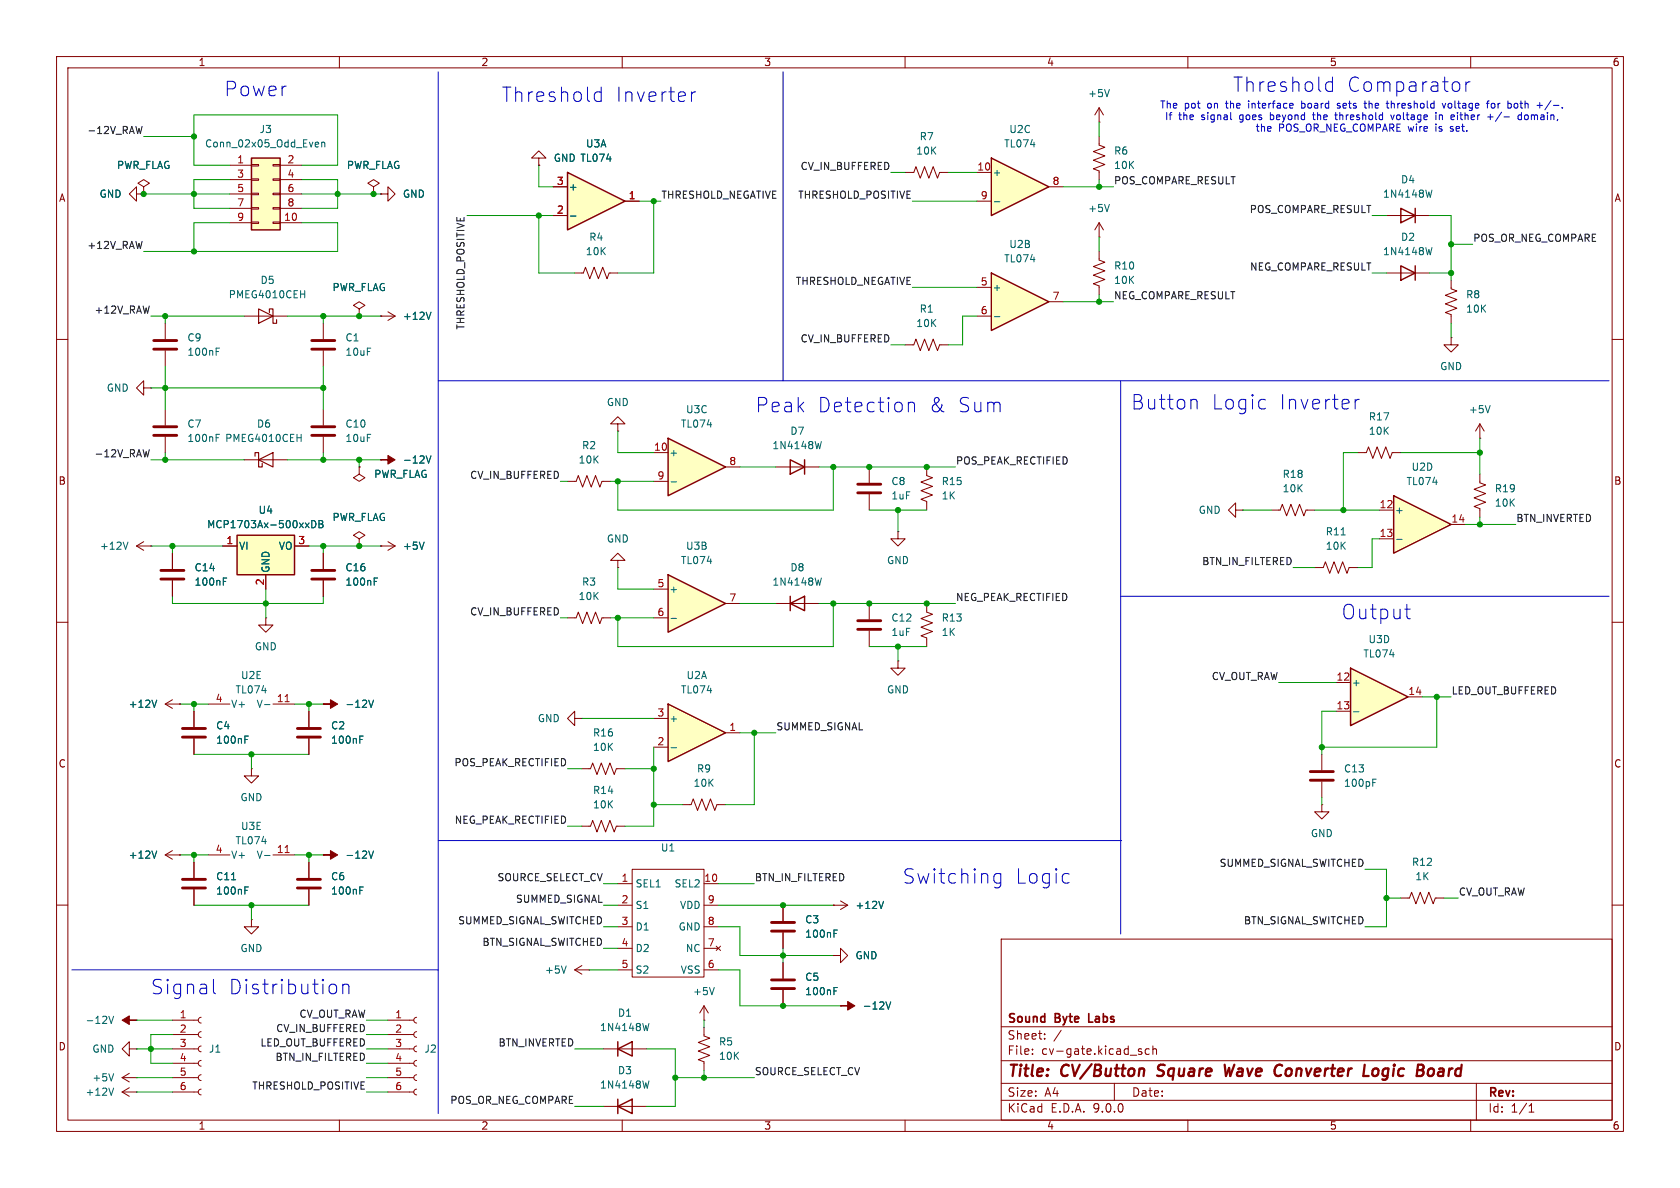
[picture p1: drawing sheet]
<svg xmlns="http://www.w3.org/2000/svg" width="297mm" height="210mm" viewBox="0 0 297 210" stroke-linecap="round" stroke-linejoin="round" font-family="sans-serif">
<g fill="none" stroke="#840000" stroke-width=".18">
<path d="M10 10h277v190h-277zM12 12h273v186h-273zM60 10v2M110 10v2M160 10v2M210 10v2M260 10v2M10 60h2M285 60h2M24.1 96.5l1.3 .8M24.1 96.5h2.6M25.4 95.8l-1.3 .7"/>
<path d="M26.7 96.5h.1M30.5 97.8v2.8M10 110h2M30.5 102.6v2.8M285 110h2M102.9 135.9h1.5l.4-1 .7 2 .8-2 .8 2 .7-2 .8 2 .4-1h1.5M102.9 146.1h1.5l.4-1.1 .7 2.1 .8-2.1 .8 2.1 .7-2.1 .8 2.1 .4-1h1.5M10 160h2M124.5 177.8v2.5M124.5 177.8l-.8 1.3M124.5 177.8l.7 1.3M177 166h108v32h-108z"/>
<path d="M285 160h2M60 198v2M110 198v2M124.5 181.6v1.5l1 .4-2.1 .8 2.1 .7-2.1 .8 2.1 .8-2.1 .7 1.1 .4v1.5M124.5 180.3h.1M160 198v2M177 194.5h108M177 191.5h108M177 187.5h108M177 181.5h108M182.5 186.3v.1M182.5 185.5v.1"/>
<path d="M184.7 183.6v.1M184.7 182.8v.1M187.6 182.1l-1.3 2M197 191.5v3M201.3 185.8l.5 .2 .1 .1-.1 .2-.4 .1M201.3 185.5h.5M203.2 185.5l-.5-.1-.2 .3v.4l.1 .2h.6M203.8 185.5l.2-.1 .4 .1 .1 .9M203.8 184.9v1.5M210 198v2M260 198v2M261 191.5v6.5"/>
<path d="M270.3 196.6h.9M270.3 195.5l.4-.4v1.5"/>
</g>
<path d="M204.6 190.1l.2 .1M204.9 188.4l-.2 .2 .1 .4M216.5 188.2l.2 2 .6-1.4 .2 1.4 .7-2M226.3 188.2l.4 .2M243.6 189a.59 .59 0 0 0-.9 .3v.7a.57 .57 0 0 0 .9-.2M252.7 189a.5 .5 0 0 1 .8 .3l-.1 .5a.62 .62 0 0 1-.7 .4" fill="none" stroke="#840000" stroke-width=".4"/>
<path d="M192.5 179.2v1.5h.7" fill="none" stroke="#840000" stroke-width=".3"/>
<path d="M22.6 95.8l-.4 1.3M39.5 102.8h.4M39.5 102.2h.6M126.3 174.6l-.4 1.2" fill="none" stroke="#006464" stroke-width=".18"/>
<path d="M28.4 102.4h4.1M28.4 100.8h4.1" fill="none" stroke="#840000" stroke-width=".51"/>
<path d="M246.4 87.6l10.1 5.1-10.1 5.1z" fill="#ffffc2"/>
<path d="M246.4 87.6l10.1 5.1-10.1 5.1z" fill="none" stroke="#840000" stroke-width=".25"/>
<path d="M243.8 90.2h2.6M243.8 95.3h2.6M256.5 92.7h2.6M232.4 100.3h1.5l.4-1 .8 2 .7-2 .8 2 .8-2 .7 2 .4-1h1.5M34.3 125.7v2.8M34.3 130.6v2.8M44.4 135.9v1.3h1.3l-1.3 1.2-1.2-1.2h1.2M44.4 135.9h.1M101.6 127v-1.3l-1.3 1.3 1.3 1.3v-1.3h1.3M102.9 127h.1M36.8 151.1h3.8M48.3 151.1h3.8" fill="none" stroke="#840000" stroke-width=".18"/>
<path d="M237.1 94.6h.7M246.9 95.3h1M43.3 130.7h.4M43.3 130.1h.6M46.8 151.2h.9" fill="none" stroke="#006464" stroke-width=".18"/>
<path d="M50.4 150.7h.7" fill="none" stroke="#a90000" stroke-width=".18"/>
<path d="M32.3 130.3h4M32.3 128.8h4" fill="none" stroke="#840000" stroke-width=".51"/>
<path d="M238.8 118.1l10.1 5.1-10.1 5.1z" fill="#ffffc2"/>
<path d="M238.8 118.1l10.1 5.1-10.1 5.1z" fill="none" stroke="#840000" stroke-width=".25"/>
<g fill="none" stroke="#840000" stroke-width=".18">
<path d="M67.3 34.3h1.3v-1.3l1.2 1.3-1.2 1.3v-1.3M67.3 34.3h.1M63.5 54.6l1-.6-1-.7-1 .7 1 .6v1.3M63.5 55.9h.1M67.3 55.9h.1M67.3 55.9h2.5M68.6 55.1l1.2 .8M69.8 55.9l-1.2 .7M101.6 48.3h1.5l.4-1.1 .8 2.1 .7-2.1 .8 2.1 .8-2.1 .7 2.1 .4-1h1.5M47 109.2v1.3h1.3l-1.3 1.3-1.3-1.3h1.3M47 109.2h.1M233.7 133.4v2.7"/>
<path d="M233.7 138.2v2.8M236.2 120.7h2.6M236.2 125.7h2.6M248.9 123.2h2.6M247.6 158.8h1.6l.4-1.1 .7 2.1 .8-2.1 .7 2.1 .8-2.1 .8 2.1 .3-1h1.6"/>
</g>
<path d="M76.2 55.2l-.4 1.3M239.3 125.8h1M242.7 138.3h.4M242.7 137.7h.6" fill="none" stroke="#006464" stroke-width=".18"/>
<path d="M231.6 137.9h4.1M231.6 136.4h4.1" fill="none" stroke="#840000" stroke-width=".51"/>
<path d="M41.9 94.6h10.2v7h-10.2z" fill="#ffffc2"/>
<path d="M41.9 94.6h10.2v7h-10.2zM139.7 81.3l2.5 1.3-2.5 1.2zM142.2 81.3v2.5M139.7 106.7l2.5-1.3v2.6zM139.7 105.4v2.6" fill="none" stroke="#840000" stroke-width=".25"/>
<g fill="none" stroke="#840000" stroke-width=".18">
<path d="M109.2 74.9h1.3l-1.3-1.2-1.3 1.2h1.3v1.3M109.2 76.2h.1M39.4 96.5h2.5M52.1 96.5h2.5M63.5 95.3l1-.7-1-.6-1 .6 1 .7v1.2M63.5 96.5h.1M67.3 81.3h.1M67.3 96.5h.1M67.3 96.5h2.5M68.6 95.8l1.2 .7M69.8 96.5l-1.2 .8M100.3 85.1h1.6l.3-1 .8 2 .8-2 .7 2 .8-2 .7 2 .4-1h1.5"/>
<path d="M137.2 82.6h7.6M153.7 82.6v2.7M153.7 87.4v2.8M163.8 82.6v1.5l1 .4-2 .7 2 .8-2 .7 2 .8-2 .8 1 .3v1.6M47 101.6v2.5M137.2 106.7h7.6"/>
</g>
<path d="M145.2 78l-.3 1.3M55.1 92a.64 .64 0 0 1 .8 .7 .64 .64 0 0 1-.8 .6zM56.4 92h.4l.3 .3-.3 .3 .3 .1v.3l-.2 .3h-.5zM56.4 92.6h.4M75 95.8l-.4 1.3M75.3 80.6l.5 1.3 .4-1.3M145.2 102.2l-.3 1.2" fill="none" stroke="#006464" stroke-width=".18"/>
<path d="M67.3 81.3h1.3v-.8l1.2 .8-1.2 .7v-.7z" fill="#840000" stroke="#840000" stroke-width=".18"/>
<path d="M151.6 85.6h4.1M151.6 87.1h4.1" fill="none" stroke="#840000" stroke-width=".51"/>
<path d="M118.1 77.5l10.2 5.1-10.2 5z" fill="#ffffc2"/>
<path d="M118.1 77.5l10.2 5.1-10.2 5z" fill="none" stroke="#840000" stroke-width=".25"/>
<path d="M115.6 80h2.5M115.6 85.1h2.5M128.3 82.6h2.5" fill="none" stroke="#840000" stroke-width=".18"/>
<path d="M118.6 85.2h1" fill="none" stroke="#006464" stroke-width=".18"/>
<path d="M118.1 124.5l10.2 5-10.2 5.1z" fill="#ffffc2"/>
<path d="M118.1 124.5l10.2 5-10.2 5.1z" fill="none" stroke="#840000" stroke-width=".25"/>
<path d="M158.7 94v1.3h1.3l-1.3 1.2-1.2-1.2h1.2M158.7 94h.1M100.3 109.2h1.6l.3-1 .8 2 .8-2 .7 2 .8-2 .7 2 .4-1h1.5M115.6 127h2.5M115.6 132.1h2.5M128.3 129.5h2.5M120.6 142.2h1.6l.4-1 .7 2.1 .8-2.1 .7 2.1 .8-2.1 .8 2.1 .3-1.1h1.6" fill="none" stroke="#840000" stroke-width=".18"/>
<path d="M118.6 132.2h1" fill="none" stroke="#006464" stroke-width=".18"/>
<path d="M118.1 101.6l10.2 5.1-10.2 5.1z" fill="#ffffc2"/>
<path d="M118.1 101.6l10.2 5.1-10.2 5.1z" fill="none" stroke="#840000" stroke-width=".25"/>
<g fill="none" stroke="#840000" stroke-width=".18">
<path d="M66 33l1.1-.6-1.1-.6-1 .6 1 .6v1.3M66 34.3h.1M160 61h1.5l.4-1.1 .8 2.1 .7-2.1 .8 2.1 .8-2.1 .7 2.1 .4-1h1.5M57.1 97.8v2.8M109.2 99.1h1.3l-1.3-1.3-1.3 1.3h1.3v1.2M57.1 102.6v2.8M109.2 100.3h.1M115.6 104.1h2.5M115.6 109.2h2.5M128.3 106.7h2.5M57.1 124.5h.1M29.2 151.1l1.3 .8"/>
<path d="M29.2 151.1h2.5M30.5 150.4l-1.3 .7M31.7 151.1h.1M34.3 152.4v2.8M34.3 157.2v2.8M54.6 152.4v2.8M54.6 157.2v2.8M57.1 151.1h.1M44.4 162.6v1.2h1.3l-1.3 1.3-1.2-1.3h1.2M44.4 162.6h.1"/>
</g>
<path d="M66.2 102.8h.4M66.2 102.2h.6M118.6 109.3h1M65.2 123.8l.4 1.2 .4-1.2M27.7 150.4l-.4 1.3M40.9 155.5h.8M43.3 157.4h.4M43.3 156.8h.6M63.6 157.4h.4M63.6 156.8h.6M65.2 150.4l.4 1.3 .4-1.3" fill="none" stroke="#006464" stroke-width=".18"/>
<g fill="#840000" stroke="#840000" stroke-width=".18">
<path d="M57.1 124.5h1.3v-.8l1.3 .8-1.3 .7v-.7z"/>
<path d="M57.1 151.1h1.3v-.7l1.3 .7-1.3 .8v-.8z"/>
</g>
<path d="M55.1 102.4h4.1M55.1 100.8h4.1M32.3 157h4M32.3 155.4h4M52.6 157h4M52.6 155.4h4" fill="none" stroke="#840000" stroke-width=".51"/>
<path d="M175.3 48.3l10.1 5-10.1 5.1z" fill="#ffffc2"/>
<path d="M247.6 36.8l2.6 1.3-2.6 1.3zM250.2 36.8v2.6M175.3 48.3l10.1 5-10.1 5.1zM247.6 47l2.6 1.3-2.6 1.2zM250.2 47v2.5" fill="none" stroke="#840000" stroke-width=".25"/>
<g fill="none" stroke="#840000" stroke-width=".18">
<path d="M95.2 27.9h1.3l-1.3-1.2-1.2 1.2h1.2v1.3M95.2 29.2h.1M160 30.5h1.5l.4-1 .8 2 .7-2 .8 2 .8-2 .7 2 .4-1h1.5M245.1 38.1h7.6M172.7 50.8h2.6M172.7 55.9h2.6M185.4 53.3h2.6M245.1 48.3h7.6M54.6 125.7v2.8M54.6 130.6v2.8M21.6 193l1.3 .8M21.6 193h2.5"/>
<path d="M22.9 185.4v-1.2l-1.3 1.2 1.3 1.3v-1.3h1.2M22.9 192.3l-1.3 .7M24.1 180.3h.1M24.1 193h.1M24.1 185.4h.1"/>
</g>
<path d="M253.2 33.6l-.3 1.3M175.8 56h1M253.2 43.8l-.3 1.2M63.6 130.7h.4M63.6 130.1h.6M19.2 179.6l.5 1.3 .4-1.3M20.1 192.3l-.4 1.3" fill="none" stroke="#006464" stroke-width=".18"/>
<path d="M21.6 180.3l1.3-.7v.7h1.2h-1.2v.8z" fill="#840000" stroke="#840000" stroke-width=".18"/>
<path d="M52.6 130.3h4M52.6 128.8h4" fill="none" stroke="#840000" stroke-width=".51"/>
<path d="M175.3 27.9l10.1 5.1-10.1 5.1z" fill="#ffffc2"/>
<path d="M175.3 27.9l10.1 5.1-10.1 5.1z" fill="none" stroke="#840000" stroke-width=".25"/>
<g fill="none" stroke="#840000" stroke-width=".18">
<path d="M194.3 19.1v2.5M194.3 19.1l-.8 1.2M194.3 19.1l.8 1.2M24.1 34.3v-1.3l-1.2 1.3 1.2 1.3v-1.3h1.3M25.4 33l1-.6-1-.6-1 .6 1 .6v1.3M25.4 34.3h.1M172.7 30.5h2.6M172.7 35.6h2.6M185.4 33h2.6M194.3 24.1v1.6l1 .3-2 .8 2 .8-2 .7 2 .8-2 .7 1 .4v1.6M194.3 21.6h.1M29.2 57.2v2.7"/>
<path d="M29.2 62v2.8M57.1 72.4v2.8M57.1 77.2v2.8M240 80h1.6l.3-1 .8 2 .8-2 .7 2 .8-2 .7 2 .4-1h1.5M261.6 83.8v1.5l1 .4-2 .8 2 .7-2 .8 2 .8-2 .7 1 .4v1.5M35.6 179.8l-.4 .2-.1 .3 .1 .4 .4 .1M73.7 179.8l-.4 .2-.1 .3 .1 .4 .4 .1M21.6 190.5l1.3 .8M21.6 190.5h2.5M22.9 189.7l-1.3 .8M24.1 190.5h.1M30.5 190.5h4.6"/>
<path d="M30.5 180.3h4.6M30.5 182.9h4.6M30.5 185.4h4.6M30.5 188h4.6M30.5 193h4.6M35.6 182.4l-.4 .1-.1 .4 .1 .3 .4 .2M35.6 184.9l-.4 .2-.1 .3 .1 .4 .4 .1M35.6 187.5l-.4 .1-.1 .4 .1 .3 .4 .2M35.6 190l-.4 .1-.1 .4 .1 .4 .4 .1M35.6 192.5l-.4 .2-.1 .3 .1 .4 .4 .1M68.6 190.5h4.6M68.6 180.3h4.6"/>
<path d="M68.6 182.9h4.6M68.6 185.4h4.6M68.6 188h4.6M68.6 193h4.6M73.7 182.4l-.4 .1-.1 .4 .1 .3 .4 .2M73.7 184.9l-.4 .2-.1 .3 .1 .4 .4 .1M73.7 187.5l-.4 .1-.1 .4 .1 .3 .4 .2M73.7 190l-.4 .1-.1 .4 .1 .4 .4 .1M73.7 192.5l-.4 .2-.1 .3 .1 .4 .4 .1"/>
</g>
<path d="M196.1 15.8l-.4 1.3M175.8 35.7h1M38.2 62.1h.4M38.2 61.5h.6M20.1 189.8l-.4 1.3" fill="none" stroke="#006464" stroke-width=".18"/>
<path d="M27.2 61.7h4M27.2 60.2h4M55.1 77h4.1M55.1 75.4h4.1" fill="none" stroke="#840000" stroke-width=".51"/>
<path d="M100.3 30.5l10.2 5.1-10.2 5z" fill="#ffffc2"/>
<path d="M100.3 30.5l10.2 5.1-10.2 5z" fill="none" stroke="#840000" stroke-width=".25"/>
<path d="M97.8 33h2.5M97.8 38.1h2.5M110.5 35.6h2.5" fill="none" stroke="#840000" stroke-width=".18"/>
<path d="M100.9 38.2h.9" fill="none" stroke="#006464" stroke-width=".18"/>
<path d="M44.4 27.9h5.1v12.7h-5.1z" fill="#ffffc2"/>
<path d="M44.4 27.9h5.1v12.7h-5.1zM109.2 195.6l2.6-1.3v2.6zM109.2 185.4l2.6-1.2v2.5zM109.2 184.2v2.5M109.2 194.3v2.6" fill="none" stroke="#840000" stroke-width=".25"/>
<g fill="none" stroke="#840000" stroke-width=".18">
<path d="M25.4 34.3h.1M40.6 29.2h3.8M40.6 31.8h3.8M40.6 34.3h3.8M40.6 36.8h3.8M40.6 39.4h3.8M44.4 29.1h1.3v.2h-1.3zM44.4 31.6h1.3v.3h-1.3zM44.4 34.2h1.3v.2h-1.3zM44.4 36.7h1.3v.3h-1.3zM44.4 39.2h1.3v.3h-1.3zM48.3 29.1h1.2v.2h-1.2z"/>
<path d="M48.3 31.6h1.2v.3h-1.2zM48.3 34.2h1.2v.2h-1.2zM48.3 36.7h1.2v.3h-1.2zM48.3 39.2h1.2v.3h-1.2zM49.5 29.2h3.8M49.5 31.8h3.8M49.5 34.3h3.8M49.5 36.8h3.8M49.5 39.4h3.8M66 34.3h.1M67.3 34.3h.1M95.2 29.2h.1"/>
<path d="M97.8 33h2.5M97.8 38.1h2.5M110.5 35.6h2.5M194.3 39.4v2.5M194.3 39.4l-.8 1.2M194.3 39.4l.8 1.2M43.2 55.9h7.6M57.1 57.2v2.7M63.5 55.9h.1M67.3 55.9h.1M194.3 44.5v1.5l1 .4-2 .7 2 .8-2 .7 2 .8-2 .8 1 .3v1.6M194.3 41.9h.1"/>
<path d="M256.5 59.7v1.3h1.3l-1.3 1.2-1.2-1.2h1.2M256.5 59.7h.1M256.5 49.5v1.6l1.1 .3-2.1 .8 2.1 .8-2.1 .7 2.1 .8-2.1 .7 1 .4v1.6M25.4 68.6v-1.3l-1.3 1.3 1.3 1.3v-1.3h1.3M26.7 68.6h.1M29.2 72.4v2.8M29.2 77.2v2.8M57.1 62v2.8M261.6 77.5h.1M261.6 74.9l-.7 1.3M261.6 74.9l.8 1.3M261.6 74.9v2.6"/>
<path d="M30.5 97.8v2.8M39.4 96.5h2.5M43.2 81.3h7.6M52.1 96.5h2.5M57.1 97.8v2.8M63.5 82.6v1.2l1 .7-1 .6-1-.6 1-.7M63.5 82.6h.1M63.5 96.5h.1M67.3 96.5h.1M67.3 81.3h.1M218.4 90.2v-1.3l-1.2 1.3 1.2 1.2v-1.2h1.3M219.7 90.2h.1"/>
<path d="M224.8 90.2h1.5l.4-1 .8 2 .7-2 .8 2 .7-2 .8 2 .4-1h1.5M30.5 102.6v2.8M47 101.6v2.5M57.1 102.6v2.8M153.7 106.7v2.8M153.7 111.5v2.8M158.7 116.8v1.3h1.3l-1.3 1.3-1.2-1.3h1.2M158.7 116.8h.1M163.8 106.7v1.5l1 .4-2 .7 2 .8-2 .8 2 .7-2 .8 1 .4v1.5M29.2 124.5l1.3 .7M29.2 124.5h2.5M30.5 123.7l-1.3 .8"/>
<path d="M31.7 124.5h.1M34.3 125.7v2.8M34.3 130.6v2.8M36.8 124.5h3.8M48.3 124.5h3.8M54.6 125.7v2.8M54.6 130.6v2.8M57.1 124.5h.1M31.7 151.1h.1M34.3 152.4v2.8M34.3 157.2v2.8M54.6 152.4v2.8"/>
<path d="M54.6 157.2v2.8M57.1 151.1h.1M109.2 156.2h2.6M111.8 153.7h12.7v19h-12.7zM124.5 156.2h2.5M148.6 159.3l1.3 .7M233.7 142.2v1.3h1.2l-1.2 1.3-1.3-1.3h1.3M233.7 142.2h.1M101.6 171.5l1.3 .7M101.6 171.5h2.5M102.9 170.7l-1.3 .8M104.1 171.5h.1"/>
<path d="M109.2 160h2.6M109.2 171.5h2.6M109.2 163.8h2.6M109.2 167.6h2.6M124.5 160h2.5M124.5 171.5h2.5M124.5 163.8h2.5M124.5 167.6h2.5M126.6 167.3l.8 .7M127.4 167.3l-.8 .7M138.4 160v2.8M138.4 164.8v2.8"/>
<path d="M138.4 170.2v2.8M138.4 175v2.8M147.3 160h.1M147.3 168.9h1.3v-1.3l1.3 1.3-1.3 1.3v-1.3M147.3 168.9h.1M147.3 160h2.6M148.6 177.8h.1M149.9 160l-1.3 .8M106.7 195.6h7.6M106.7 185.4h7.6"/>
</g>
<g fill="none" stroke="#006464" stroke-width=".18">
<path d="M55.9 25.1l.4 .1v.2l-.6 .2M56.3 25.9l-.4 .1M56.9 25.3l.2-.2 .3 .1v.8M56.9 25.1v.9M100.9 38.2h.9M196.1 36.1l-.4 1.3M53.1 52h.8M53.9 51.4v1.2M76.2 55.2l-.4 1.3M38.2 77.4h.4M38.2 76.8h.6M52.5 77.4h.7"/>
<path d="M53.2 76.8v1.2M263.4 71.7l-.4 1.3M55.1 92a.64 .64 0 0 1 .8 .7 .64 .64 0 0 1-.8 .6zM56.4 92h.4l.3 .3-.3 .3 .3 .1v.3l-.2 .3h-.5zM56.4 92.6h.4M75 95.8l-.4 1.3M75.3 80.6l.5 1.3 .4-1.3M39.5 102.8h.4M39.5 102.2h.6M66.2 102.8h.4M66.2 102.2h.6M27.7 123.8l-.4 1.2"/>
<path d="M43.3 130.7h.4M43.3 130.1h.6M46.8 124.6h.9M63.6 130.7h.4M63.6 130.1h.6M65.2 123.8l.4 1.2 .4-1.2M27.7 150.4l-.4 1.3M40.9 155.5h.8M43.3 157.4h.4M43.3 156.8h.6M63.6 157.4h.4M63.6 156.8h.6"/>
<path d="M65.2 150.4l.4 1.3 .4-1.3M156.2 159.3l-.4 1.3M100.1 170.8l-.4 1.2M147.4 175.2h.5M147.4 174.6h.6M147.4 165h.5M147.4 164.4h.6M156.6 177.1l.4 1.3 .5-1.3M114.7 191.1l-.3 1.2M114.7 180.9l-.3 1.3"/>
</g>
<path d="M45.7 54.6l2.6 1.3-2.6 1.3zM47.6 55.2v-.6h.7v2.6h.6v-.7M45.1 80.6v-.6h.6v2.6h.7v-.7M45.7 81.3l2.6-1.3v2.6z" fill="none" stroke="#840000" stroke-width=".2"/>
<path d="M27.2 77h4M27.2 75.4h4M55.1 61.7h4.1M55.1 60.2h4.1M151.6 109.7h4.1M151.6 111.3h4.1M136.4 174.8h4.1M136.4 173.2h4.1M136.4 164.6h4.1M136.4 163.1h4.1" fill="none" stroke="#840000" stroke-width=".51"/>
<path d="M148.6 177.8h1.3v-.8l1.2 .8-1.2 .8v-.8z" fill="#840000" stroke="#840000" stroke-width=".18"/>
<path d="M50.4 124h.7" fill="none" stroke="#a90000" stroke-width=".18"/>
<path d="M25.1 22.3l-.3 1.3-.2-.9M26.4 79.5l-.3 1.3-.3-.9" fill="none" stroke="#0f0f0f" stroke-width=".18"/>
<g fill="none" stroke="#0000c2" stroke-width=".18">
<path d="M77.5 12.7v184.2M105.3 17.8l.3 .1 .7-.1M105.3 16.4l.3-.2 .7 .2M106.3 15.4v2.5M122.2 16.2v1.7M123 16.2a.65 .65 0 0 0-.8 .5M138.4 12.7v54.6M228.4 18.3l.2 .3-.6 .1M228.5 19.1h-.1M230.1 17.8v1.3M230.1 19.1h.1M230.2 18.3h-.1"/>
<path d="M232.2 19.9l.1 1.2M234.6 16l.2 .2 .8-.2M234.6 14.6l.2-.1 .8 .1M235.6 13.6v2.6M236.1 19.9v1.1l.3 .2M236.4 19.1h.4M236.8 18.3l-.4 .1 .1 .2 .3 .1M241.3 17.8v1.1l.3 .2M245.3 19.1h.2M255 18.3l.3 .8 .3-.8M257.9 14.7l.2 .2v.8l-.2 .2M259.2 14.5v1.7"/>
<path d="M259.9 14.5a.65 .65 0 0 0-.7 .4M262.8 18.3h.5M263.3 17.8l-.3 .2v1.1M264 18.3h-.3l-.1 .2 .1 .5 .3 .1M267.9 18.3l-.2 .2v.4l.2 .2M269 19.9v1.3M271.7 18.6h1M274.2 17.8l-1.1 1.6M217.6 21l.2 .2M232 20.3h.5M236 20.3h.4M245.9 20.3l.3 .9 .3-.9"/>
<path d="M253.9 20.3v.9M254.5 20.3v.9M254.6 20.3l-.1 .1M257.1 21.1l-.2 .1M257.1 20.4v.2l-.6 .1M263 20.7h1M263.5 20.2v1M269 20.4l-.4-.1-.2 .3 .1 .5h.5M269.8 20.3l-.3 .3v.3l.3 .3M77.5 67.3h207M160.6 71.1v1.7M160.6 71.3a.63 .63 0 0 1 1.1 .2v1.3"/>
<path d="M198.1 67.3v97.8M210.9 70.6l.6 .1 .1 .3v1.3M239.6 70.6v1.7M240.3 70.6a.65 .65 0 0 0-.7 .5M198.1 105.4h86.4M248.4 107.7h.9M248.8 109.3l.5 .1M77.5 148.6h120.6M176.9 154.4v2.1a.69 .69 0 0 1-1.1 .3M176.9 154.5l-.7-.1-.5 .5v.7l.2 .4 .3 .1 .7-.1M198.1 148.6h.1M12.7 171.5h64.8"/>
<path d="M37.7 173.1v2.2l.4 .4M59 174l.5 .5v.7l-.5 .5M60.6 174.2a.63 .63 0 0 1 1.1 .1v1.4M60.6 174v1.7"/>
</g>
<g fill="none" stroke="#009600" stroke-width=".18">
<path d="M25.4 34.3h15.2M25.4 24.1h8.9M40.6 29.2h-6.3v-8.9h25.4v8.9h-6.4M40.6 31.8h-6.3v5h6.3M40.6 39.4h-6.3v5.1M53.3 31.8h6.4v5h-6.4M53.3 39.4h6.4v5.1h-34.3M53.3 34.3h14M82.5 38.1h15.3M95.2 38.1v10.2h6.4M95.2 29.2v3.8h2.6M113 35.6h3.8"/>
<path d="M115.6 35.6v12.7h-6.4M157.5 30.5h2.5M161.3 35.6h11.4M167.6 30.5h5.1M188 33h8.8M194.3 21.6v2.5M194.3 31.8v1.2M242.6 38.1h2.5M252.7 38.1h3.8v11.4M26.7 55.9h16.5M29.2 55.9v1.3M50.8 55.9h16.5"/>
<path d="M57.1 55.9v1.3M161.3 50.8h11.4M172.7 55.9h-2.5v5.1h-2.6M188 53.3h8.8M194.3 41.9v2.6M194.3 52.1v1.2M242.6 48.3h2.5M252.7 48.3h3.8M256.5 57.2v2.5M256.5 43.2h3.8M26.7 68.6h30.4M29.2 64.8v7.6"/>
<path d="M57.1 64.8v7.6M109.2 76.2v3.8h6.4M157.5 61h2.5M261.6 77.5v6.3M26.7 96.5h12.7M26.7 81.3h16.5M29.2 80v1.3M30.5 96.5v1.3M50.8 81.3h16.5M54.6 96.5h12.7M57.1 80v1.3M57.1 96.5v1.3"/>
<path d="M63.5 81.3v1.3M99.1 85.1h1.2M107.9 85.1h7.7M130.8 82.6h6.4M144.8 82.6h24.1M147.3 82.6v7.6h-38.1v-5.1M153.7 90.2h10.1M158.7 90.2v3.8M219.7 90.2h5.1M232.4 90.2h11.4M240 80h-2.5v10.2M243.8 95.3h-1.2v5h-2.6"/>
<path d="M247.6 80h14M259.1 92.7h8.9M261.6 91.4v1.3M30.5 105.4v1.3h26.6v-1.3M47 104.1v5.1M99.1 109.2h1.2M107.9 109.2h7.7M109.2 100.3v3.8h6.4M130.8 106.7h6.4M144.8 106.7h24.1M147.3 106.7v7.6h-38.1v-5.1M153.7 114.3h10.1"/>
<path d="M158.7 114.3v2.5M228.6 100.3h3.8M31.7 124.5h5.1M34.3 133.4h20.3M34.3 124.5v1.2M44.4 133.4v2.5M52.1 124.5h5M54.6 124.5v1.2M100.3 135.9h2.6M102.9 127h12.7M110.5 135.9h5.1M115.6 132.1v14h-5.1"/>
<path d="M130.8 129.5h6.4M133.3 129.5v12.7h-5M226.1 120.7h10.1M236.2 125.7h-2.5v7.7M251.5 123.2h5M254 123.2v8.9h-20.3M31.7 151.1h5.1M34.3 151.1v1.3M52.1 151.1h5M54.6 151.1v1.3M100.3 146.1h2.6M106.7 156.2h2.5"/>
<path d="M115.6 142.2h5M127 156.2h6.3M233.7 141v1.2M241.3 153.7h3.8v10.1h-3.8M245.1 158.8h2.5M255.3 158.8h2.5M34.3 160h20.3M44.4 160v2.6M104.1 171.5h5.1M106.7 160h2.5M106.7 163.8h2.5M106.7 167.6h2.5"/>
<path d="M127 160h20.3M127 163.8h3.8v5.1h16.5M127 171.5h3.8v6.3h17.8M138.4 167.6v2.6M24.1 190.5h6.4M24.1 185.4h6.4M24.1 180.3h6.4M24.1 193h6.4M30.5 182.9h-3.8v5.1h3.8M64.8 190.5h3.8M64.8 185.4h3.8M64.8 182.9h3.8"/>
<path d="M64.8 188h3.8M64.8 180.3h3.8M64.8 193h3.8M101.6 185.4h5.1M101.6 195.6h5.1M114.3 185.4h5.1v10.2h-5.1M119.4 190.5h13.9M124.5 180.3v1.3M124.5 189.2v1.3"/>
</g>
<g fill="#009600" stroke="#009600" stroke-width=".18">
<circle cx="153.7" cy="82.6" r=".46"/>
<circle cx="147.3" cy="82.6" r=".46"/>
<circle cx="163.8" cy="82.6" r=".46"/>
<circle cx="158.7" cy="90.2" r=".46"/>
<circle cx="115.6" cy="35.6" r=".46"/>
<circle cx="261.6" cy="92.7" r=".46"/>
<circle cx="261.6" cy="80" r=".46"/>
<circle cx="237.5" cy="90.2" r=".46"/>
<circle cx="115.6" cy="142.2" r=".46"/>
<circle cx="115.6" cy="135.9" r=".46"/>
<circle cx="233.7" cy="132.1" r=".46"/>
<circle cx="254" cy="123.2" r=".46"/>
<circle cx="245.1" cy="158.8" r=".46"/>
<circle cx="194.3" cy="53.3" r=".46"/>
<circle cx="194.3" cy="33" r=".46"/>
<circle cx="256.5" cy="43.2" r=".46"/>
<circle cx="256.5" cy="48.3" r=".46"/>
<circle cx="163.8" cy="106.7" r=".46"/>
<circle cx="158.7" cy="114.3" r=".46"/>
<circle cx="147.3" cy="106.7" r=".46"/>
<circle cx="153.7" cy="106.7" r=".46"/>
<circle cx="138.4" cy="177.8" r=".46"/>
<circle cx="138.4" cy="168.9" r=".46"/>
<circle cx="133.3" cy="129.5" r=".46"/>
<circle cx="138.4" cy="160" r=".46"/>
<circle cx="34.3" cy="124.5" r=".46"/>
<circle cx="30.5" cy="96.5" r=".46"/>
<circle cx="54.6" cy="124.5" r=".46"/>
<circle cx="47" cy="106.7" r=".46"/>
<circle cx="66" cy="34.3" r=".46"/>
<circle cx="63.5" cy="55.9" r=".46"/>
<circle cx="59.7" cy="34.3" r=".46"/>
<circle cx="57.1" cy="55.9" r=".46"/>
<circle cx="57.1" cy="68.6" r=".46"/>
<circle cx="95.2" cy="38.1" r=".46"/>
<circle cx="44.4" cy="160" r=".46"/>
<circle cx="54.6" cy="151.1" r=".46"/>
<circle cx="44.4" cy="133.4" r=".46"/>
<circle cx="34.3" cy="151.1" r=".46"/>
<circle cx="119.4" cy="190.5" r=".46"/>
<circle cx="124.5" cy="190.5" r=".46"/>
<circle cx="29.2" cy="81.3" r=".46"/>
<circle cx="34.3" cy="34.3" r=".46"/>
<circle cx="34.3" cy="44.5" r=".46"/>
<circle cx="29.2" cy="55.9" r=".46"/>
<circle cx="29.2" cy="68.6" r=".46"/>
<circle cx="34.3" cy="24.1" r=".46"/>
<circle cx="25.4" cy="34.3" r=".46"/>
<circle cx="26.7" cy="185.4" r=".46"/>
<circle cx="57.1" cy="96.5" r=".46"/>
<circle cx="63.5" cy="96.5" r=".46"/>
<circle cx="63.5" cy="81.3" r=".46"/>
<circle cx="57.1" cy="81.3" r=".46"/>
<circle cx="109.2" cy="109.2" r=".46"/>
<circle cx="109.2" cy="85.1" r=".46"/>
</g>
<g font-size="3.5" fill="#0000c2">
<text x="39.6" y="17.3">Power</text>
<text x="217.9" y="16.5">Threshold</text>
<text x="238.1" y="16.5">Comparator</text>
<text x="88.6" y="18.3">Threshold</text>
<text x="108.8" y="18.3">Inverter</text>
<text x="133.5" y="73.1">Peak</text>
<text x="144.5" y="73.1">Detection</text>
<text x="164.1" y="73.1">&amp;</text>
<text x="169.2" y="73.1">Sum</text>
<text x="199.9" y="72.6">Button</text>
<text x="214.1" y="72.6">Logic</text>
<text x="226.1" y="72.6">Inverter</text>
<text x="237.1" y="109.7">Output</text>
<text x="159.5" y="156.4">Switching</text>
<text x="179.4" y="156.4">Logic</text>
<text x="26.6" y="176">Signal</text>
<text x="40.4" y="176">Distribution</text>
</g>
<g font-size="2.8" fill="#840000">
<text x="178" y="190.9">Title:</text>
<text x="187.7" y="190.9">CV/Button</text>
<text x="205.5" y="190.9">Square</text>
<text x="218.1" y="190.9">Wave</text>
<text x="227.8" y="190.9">Converter</text>
<text x="244.3" y="190.9">Logic</text>
<text x="254.5" y="190.9">Board</text>
</g>
<g font-size="2.1" fill="#840000">
<text x="178" y="184">Sheet:</text>
<text x="178" y="181.2">Sound</text>
<text x="186.6" y="181.2">Byte</text>
<text x="193.1" y="181.2">Labs</text>
<text x="178" y="186.7">File:</text>
<text x="184.1" y="186.7">cv-gate.kicad_sch</text>
<text x="178" y="196.9">KiCad</text>
<text x="178" y="194.1">Size:</text>
<text x="184.7" y="194.1">A4</text>
<text x="185.7" y="196.9">E.D.A.</text>
<text x="193.3" y="196.9">9.0.0</text>
<text x="200" y="194.1">Date:</text>
<text x="263" y="194.3">Rev:</text>
<text x="263" y="196.9">Id:</text>
<text x="267.1" y="196.9">1/1</text>
</g>
<g font-size="1.8" fill="#840000">
<text x="35" y="11.9">1</text>
<text x="85" y="11.9">2</text>
<text x="135" y="11.9">3</text>
<text x="185" y="11.9">4</text>
<text x="235" y="11.9">5</text>
<text x="285" y="11.9">6</text>
<text x="10.3" y="35.9">A</text>
<text x="285.3" y="35.9">A</text>
<text x="10.3" y="85.9">B</text>
<text x="285.3" y="85.9">B</text>
<text x="10.3" y="135.9">C</text>
<text x="285.3" y="135.9">C</text>
<text x="10.3" y="185.9">D</text>
<text x="285.3" y="185.9">D</text>
<text x="35" y="199.9">1</text>
<text x="85" y="199.9">2</text>
<text x="135" y="199.9">3</text>
<text x="185" y="199.9">4</text>
<text x="235" y="199.9">5</text>
<text x="285" y="199.9">6</text>
</g>
<g font-size="1.8" fill="#006464">
<text x="192.3" y="17.4">+5V</text>
<text x="45.8" y="23.7">J3</text>
<text x="178.3" y="23.7">U2C</text>
<text x="36.2" y="26.3">Conn_02x05_Odd_Even</text>
<text x="97.8" y="28.8">GND TL074</text>
<text x="103.5" y="26.3">U3A</text>
<text x="161.9" y="27.5">10K</text>
<text x="162.5" y="25">R7</text>
<text x="177.4" y="26.3">TL074</text>
<text x="196.9" y="27.5">R6</text>
<text x="17.5" y="35.2">GND</text>
<text x="20.6" y="30.1">PWR_FLAG</text>
<text x="61.2" y="30.1">PWR_FLAG</text>
<text x="71.1" y="35.2">GND</text>
<text x="100.5" y="33.9">+</text>
<text x="175.4" y="31.3">+</text>
<text x="196.9" y="30.1">10K</text>
<text x="244.4" y="35.2">1N4148W</text>
<text x="247.6" y="32.6">D4</text>
<text x="192.3" y="37.7">+5V</text>
<text x="103.5" y="45.3">10K</text>
<text x="104.1" y="42.8">R4</text>
<text x="177.4" y="46.6">TL074</text>
<text x="178.3" y="44">U2B</text>
<text x="196.9" y="47.9">R10</text>
<text x="244.4" y="45.3">1N4148W</text>
<text x="247.6" y="42.8">D2</text>
<text x="40.3" y="52.9">PMEG4010CEH</text>
<text x="46" y="50.4">D5</text>
<text x="58.7" y="51.7">PWR_FLAG</text>
<text x="175.4" y="51.7">+</text>
<text x="196.9" y="50.4">10K</text>
<text x="259.1" y="52.9">R8</text>
<text x="71.1" y="56.7">+12V</text>
<text x="161.9" y="58">10K</text>
<text x="162.5" y="55.5">R1</text>
<text x="259.1" y="55.5">10K</text>
<text x="33" y="60.6">C9</text>
<text x="33" y="63.1">100nF</text>
<text x="61" y="60.6">C1</text>
<text x="61" y="63.1">10uF</text>
<text x="254.5" y="65.6">GND</text>
<text x="18.8" y="69.4">GND</text>
<text x="107.2" y="72">GND</text>
<text x="33" y="75.8">C7</text>
<text x="45.3" y="75.8">D6</text>
<text x="61" y="75.8">C10</text>
<text x="120.3" y="75.8">TL074</text>
<text x="121.2" y="73.3">U3C</text>
<text x="139.6" y="77.1">D7</text>
<text x="241.9" y="74.5">R17</text>
<text x="241.9" y="77.1">10K</text>
<text x="259.6" y="73.3">+5V</text>
<text x="33" y="78.3">100nF</text>
<text x="39.7" y="78.3">PMEG4010CEH</text>
<text x="61" y="78.3">10uF</text>
<text x="71.1" y="82.1">-12V</text>
<text x="102.2" y="82.1">10K</text>
<text x="102.8" y="79.6">R2</text>
<text x="118.2" y="80.9">+</text>
<text x="136.5" y="79.6">1N4148W</text>
<text x="249.5" y="83.4">U2D</text>
<text x="66" y="84.7">PWR_FLAG</text>
<text x="157.5" y="86">C8</text>
<text x="157.5" y="88.5">1uF</text>
<text x="166.4" y="88.5">1K</text>
<text x="166.4" y="86">R15</text>
<text x="226.7" y="84.7">R18</text>
<text x="226.7" y="87.2">10K</text>
<text x="248.5" y="86">TL074</text>
<text x="264.2" y="87.2">R19</text>
<text x="264.2" y="89.8">10K</text>
<text x="36.5" y="93.6">MCP1703Ax-500xxDB</text>
<text x="45.6" y="91">U4</text>
<text x="58.7" y="92.3">PWR_FLAG</text>
<text x="211.8" y="91">GND</text>
<text x="234.3" y="94.8">R11</text>
<text x="246.5" y="91">+</text>
<text x="17.6" y="97.4">+12V</text>
<text x="34.3" y="101.2">C14</text>
<text x="42.2" y="97.4">VI</text>
<text x="47.9" y="101.3" transform="rotate(-90 47.9 101.3)">GND</text>
<text x="49.2" y="97.4">VO</text>
<text x="61" y="101.2">C16</text>
<text x="71.1" y="97.4">+5V</text>
<text x="107.2" y="96.1">GND</text>
<text x="120.3" y="99.9">TL074</text>
<text x="121.2" y="97.4">U3B</text>
<text x="139.6" y="101.2">D8</text>
<text x="156.7" y="99.9">GND</text>
<text x="234.3" y="97.4">10K</text>
<text x="34.3" y="103.7">100nF</text>
<text x="61" y="103.7">100nF</text>
<text x="102.2" y="106.3">10K</text>
<text x="102.8" y="103.7">R3</text>
<text x="118.2" y="105">+</text>
<text x="136.5" y="103.7">1N4148W</text>
<text x="157.5" y="112.6">1uF</text>
<text x="157.5" y="110.1">C12</text>
<text x="166.4" y="112.6">1K</text>
<text x="166.4" y="110.1">R13</text>
<text x="241.8" y="113.9">U3D</text>
<text x="45" y="115.2">GND</text>
<text x="240.9" y="116.4">TL074</text>
<text x="22.6" y="125.3">+12V</text>
<text x="40.8" y="125.3">V+</text>
<text x="41.5" y="122.8">TL074</text>
<text x="42.5" y="120.2">U2E</text>
<text x="45.3" y="125.3">V-</text>
<text x="61" y="125.3">-12V</text>
<text x="120.3" y="122.8">TL074</text>
<text x="121.3" y="120.2">U2A</text>
<text x="156.7" y="122.8">GND</text>
<text x="238.9" y="121.5">+</text>
<text x="38.1" y="129.1">C4</text>
<text x="38.1" y="131.7">100nF</text>
<text x="58.4" y="129.1">C2</text>
<text x="58.4" y="131.7">100nF</text>
<text x="95" y="127.9">GND</text>
<text x="104.7" y="130.4">R16</text>
<text x="118.2" y="127.9">+</text>
<text x="104.7" y="132.9">10K</text>
<text x="123.1" y="136.8">R9</text>
<text x="237.5" y="136.8">C13</text>
<text x="42.4" y="141.8">GND</text>
<text x="104.7" y="140.6">R14</text>
<text x="104.7" y="143.1">10K</text>
<text x="122.5" y="139.3">10K</text>
<text x="237.5" y="139.3">100pF</text>
<text x="41.5" y="149.5">TL074</text>
<text x="42.5" y="146.9">U3E</text>
<text x="231.6" y="148.2">GND</text>
<text x="22.6" y="152">+12V</text>
<text x="38.1" y="155.8">C11</text>
<text x="40.8" y="152">V+</text>
<text x="45.3" y="152">V-</text>
<text x="58.4" y="155.8">C6</text>
<text x="61" y="152">-12V</text>
<text x="116.7" y="150.7">U1</text>
<text x="249.5" y="153.3">R12</text>
<text x="250.1" y="155.8">1K</text>
<text x="38.1" y="158.3">100nF</text>
<text x="58.4" y="158.3">100nF</text>
<text x="112.3" y="157.1">SEL1</text>
<text x="112.3" y="160.9">S1</text>
<text x="119.2" y="157.1">SEL2</text>
<text x="120.1" y="160.9">VDD</text>
<text x="151.1" y="160.9">+12V</text>
<text x="112.3" y="164.7">D1</text>
<text x="119.9" y="164.7">GND</text>
<text x="142.2" y="163.4">C3</text>
<text x="142.2" y="166">100nF</text>
<text x="42.4" y="168.5">GND</text>
<text x="96.2" y="172.3">+5V</text>
<text x="112.3" y="168.5">D2</text>
<text x="112.3" y="172.3">S2</text>
<text x="120.2" y="172.3">VSS</text>
<text x="121.1" y="168.5">NC</text>
<text x="142.2" y="173.6">C5</text>
<text x="151.1" y="169.8">GND</text>
<text x="109.1" y="179.9">D1</text>
<text x="122.4" y="176.1">+5V</text>
<text x="142.2" y="176.1">100nF</text>
<text x="152.4" y="178.7">-12V</text>
<text x="15" y="181.2">-12V</text>
<text x="106" y="182.5">1N4148W</text>
<text x="127" y="185">R5</text>
<text x="16.2" y="186.3">GND</text>
<text x="16.2" y="191.4">+5V</text>
<text x="36.8" y="186.3">J1</text>
<text x="74.9" y="186.3">J2</text>
<text x="109.1" y="190.1">D3</text>
<text x="127" y="187.6">10K</text>
<text x="15" y="193.9">+12V</text>
<text x="106" y="192.6">1N4148W</text>
</g>
<g font-size="1.8" fill="#0f0f0f">
<text x="15.3" y="23.8">-12V_RAW</text>
<text x="116.8" y="35.2">THRESHOLD_NEGATIVE</text>
<text x="141" y="35.2">THRESHOLD_POSITIVE</text>
<text x="141.4" y="30.1">CV_IN_BUFFERED</text>
<text x="196.8" y="32.7">POS_COMPARE_RESULT</text>
<text x="220.8" y="37.8">POS_COMPARE_RESULT</text>
<text x="15.3" y="44.1">+12V_RAW</text>
<text x="220.9" y="47.9">NEG_COMPARE_RESULT</text>
<text x="260.3" y="42.8">POS_OR_NEG_COMPARE</text>
<text x="140.6" y="50.5">THRESHOLD_NEGATIVE</text>
<text x="196.8" y="53">NEG_COMPARE_RESULT</text>
<text x="16.6" y="55.5">+12V_RAW</text>
<text x="82.2" y="58.4" transform="rotate(-90 82.2 58.4)">THRESHOLD_POSITIVE</text>
<text x="141.4" y="60.6">CV_IN_BUFFERED</text>
<text x="16.6" y="80.9">-12V_RAW</text>
<text x="168.9" y="82.2">POS_PEAK_RECTIFIED</text>
<text x="83" y="84.7">CV_IN_BUFFERED</text>
<text x="268" y="92.4">BTN_INVERTED</text>
<text x="212.4" y="100">BTN_IN_FILTERED</text>
<text x="168.9" y="106.3">NEG_PEAK_RECTIFIED</text>
<text x="83" y="108.9">CV_IN_BUFFERED</text>
<text x="214.1" y="120.3">CV_OUT_RAW</text>
<text x="256.5" y="122.8">LED_OUT_BUFFERED</text>
<text x="137.2" y="129.2">SUMMED_SIGNAL</text>
<text x="80.2" y="135.5">POS_PEAK_RECTIFIED</text>
<text x="80.3" y="145.7">NEG_PEAK_RECTIFIED</text>
<text x="87.9" y="155.9">SOURCE_SELECT_CV</text>
<text x="133.3" y="155.9">BTN_IN_FILTERED</text>
<text x="215.5" y="153.3">SUMMED_SIGNAL_SWITCHED</text>
<text x="91.1" y="159.7">SUMMED_SIGNAL</text>
<text x="257.8" y="158.4">CV_OUT_RAW</text>
<text x="80.9" y="163.5">SUMMED_SIGNAL_SWITCHED</text>
<text x="85.2" y="167.3">BTN_SIGNAL_SWITCHED</text>
<text x="219.8" y="163.5">BTN_SIGNAL_SWITCHED</text>
<text x="52.8" y="180">CV_OUT_RAW</text>
<text x="45.9" y="185.1">LED_OUT_BUFFERED</text>
<text x="48.7" y="182.5">CV_IN_BUFFERED</text>
<text x="88" y="185.1">BTN_INVERTED</text>
<text x="48.6" y="187.6">BTN_IN_FILTERED</text>
<text x="133.3" y="190.2">SOURCE_SELECT_CV</text>
<text x="44.5" y="192.7">THRESHOLD_POSITIVE</text>
<text x="79.5" y="195.2">POS_OR_NEG_COMPARE</text>
</g>
<g font-size="1.8" fill="#0000c2">
<text x="205" y="19.4">The</text>
<text x="205.9" y="21.4">If</text>
<text x="208.4" y="21.4">the</text>
<text x="209.4" y="19.4">pot</text>
<text x="212.5" y="21.4">signal</text>
<text x="213.6" y="19.4">on</text>
<text x="217" y="19.4">the</text>
<text x="219.4" y="21.4">goes</text>
<text x="221.2" y="19.4">interface</text>
<text x="221.9" y="23.5">the</text>
<text x="225" y="21.4">beyond</text>
<text x="226" y="23.5">POS_OR_NEG_COMPARE wire</text>
<text x="230.7" y="19.4">board</text>
<text x="232.8" y="21.4">the</text>
<text x="237" y="21.4">threshold</text>
<text x="237.3" y="19.4">sets</text>
<text x="242.3" y="19.4">the</text>
<text x="246.5" y="19.4">threshold</text>
<text x="247" y="21.4">voltage</text>
<text x="254.1" y="23.5">is</text>
<text x="255.1" y="21.4">in</text>
<text x="256.5" y="19.4">voltage</text>
<text x="256.9" y="23.5">set.</text>
<text x="258" y="21.4">either</text>
<text x="264.6" y="19.4">for</text>
<text x="264.6" y="21.4">+/-</text>
<text x="268.4" y="19.4">both</text>
<text x="270.3" y="21.4">domain,</text>
<text x="273.8" y="19.4">+/-.</text>
</g>
<g font-size="1.8" fill="#a90000">
<text x="41.8" y="29">1</text>
<text x="50.7" y="29">2</text>
<text x="41.8" y="31.5">3</text>
<text x="41.8" y="34">5</text>
<text x="50.7" y="31.5">4</text>
<text x="50.7" y="34">6</text>
<text x="98.4" y="32.8">3</text>
<text x="111.1" y="35.3">1</text>
<text x="172.7" y="30.2">10</text>
<text x="173.3" y="35.3">9</text>
<text x="186" y="32.8">8</text>
<text x="41.8" y="36.6">7</text>
<text x="41.8" y="39.1">9</text>
<text x="50.1" y="39.1">10</text>
<text x="50.7" y="36.6">8</text>
<text x="98.4" y="37.8">2</text>
<text x="173.3" y="50.5">5</text>
<text x="186" y="53.1">7</text>
<text x="173.3" y="55.6">6</text>
<text x="115.5" y="79.8">10</text>
<text x="128.8" y="82.3">8</text>
<text x="116.1" y="84.8">9</text>
<text x="243.8" y="89.9">12</text>
<text x="243.8" y="95">13</text>
<text x="256.5" y="92.5">14</text>
<text x="39.9" y="96.3">1</text>
<text x="52.6" y="96.3">3</text>
<text x="46.7" y="103.6" transform="rotate(-90 46.7 103.6)">2</text>
<text x="116.1" y="103.9">5</text>
<text x="128.8" y="106.4">7</text>
<text x="116.1" y="109">6</text>
<text x="38" y="124.2">4</text>
<text x="48.9" y="124.2">11</text>
<text x="236.2" y="120.4">12</text>
<text x="236.2" y="125.5">13</text>
<text x="248.9" y="122.9">14</text>
<text x="116.1" y="126.7">3</text>
<text x="116.1" y="131.8">2</text>
<text x="128.8" y="129.3">1</text>
<text x="38" y="150.9">4</text>
<text x="48.9" y="150.9">11</text>
<text x="109.8" y="156">1</text>
<text x="124.4" y="156">10</text>
<text x="109.8" y="159.8">2</text>
<text x="125" y="159.8">9</text>
<text x="109.8" y="163.6">3</text>
<text x="109.8" y="167.4">4</text>
<text x="125" y="163.6">8</text>
<text x="125" y="167.4">7</text>
<text x="109.8" y="171.2">5</text>
<text x="125" y="171.2">6</text>
<text x="31.7" y="180.1">1</text>
<text x="31.7" y="182.6">2</text>
<text x="31.7" y="185.2">3</text>
<text x="69.8" y="180.1">1</text>
<text x="69.8" y="182.6">2</text>
<text x="69.8" y="185.2">3</text>
<text x="31.7" y="187.7">4</text>
<text x="31.7" y="190.2">5</text>
<text x="69.8" y="187.7">4</text>
<text x="69.8" y="190.2">5</text>
<text x="31.7" y="192.8">6</text>
<text x="69.8" y="192.8">6</text>
</g>
</svg>
